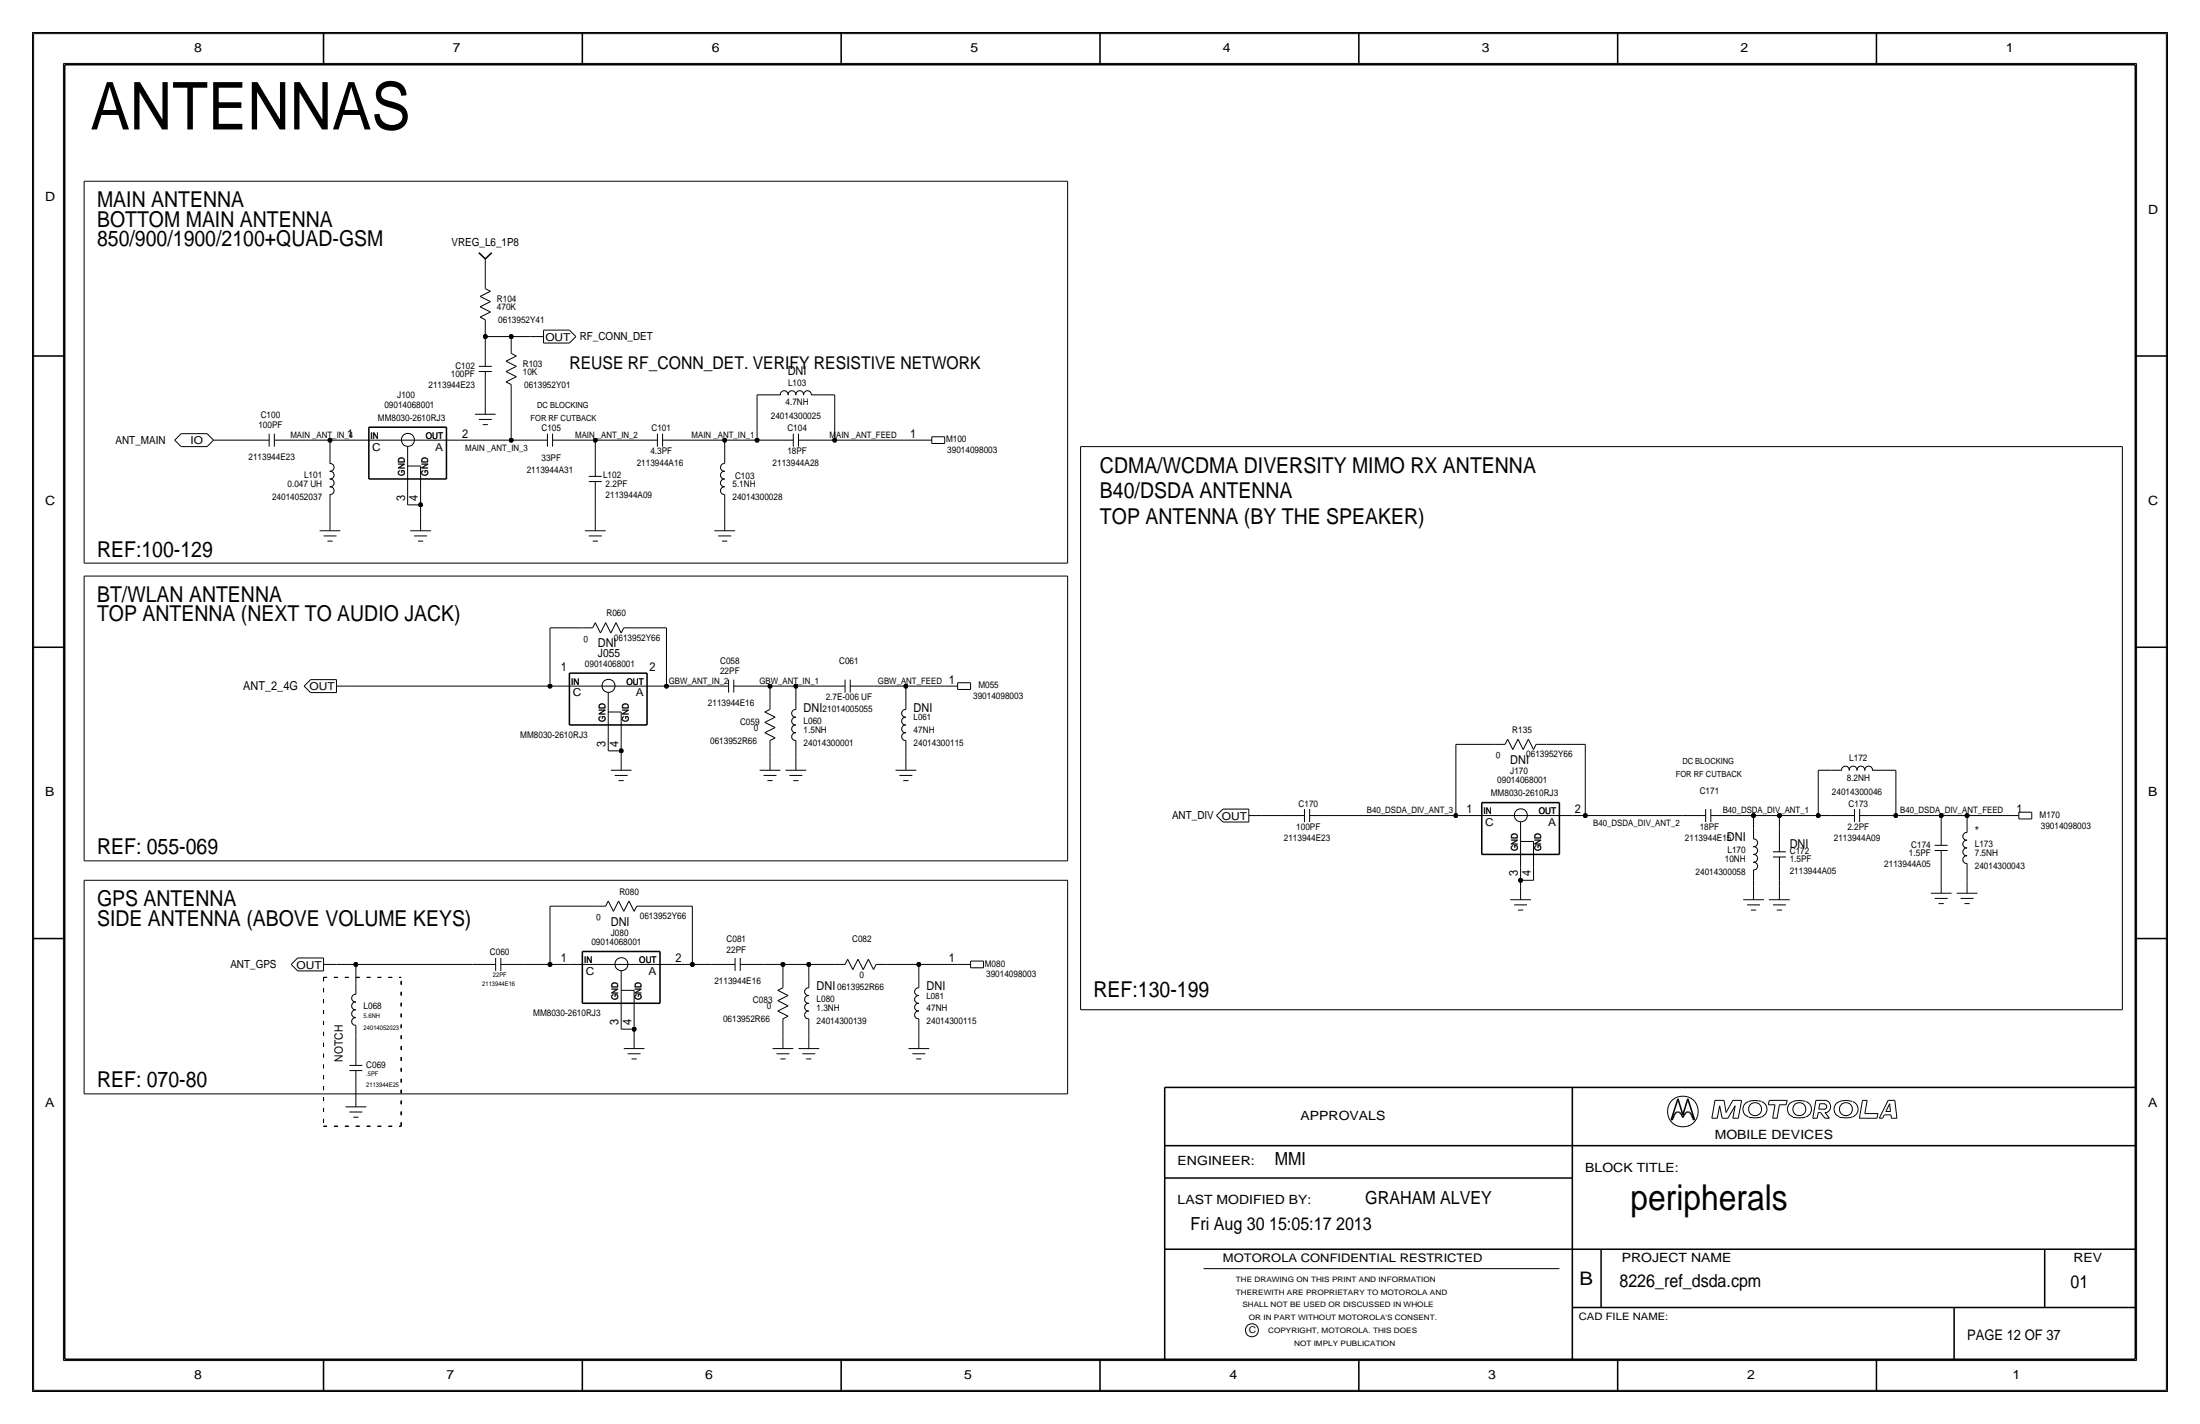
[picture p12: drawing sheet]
<svg xmlns="http://www.w3.org/2000/svg" width="432mm" height="279mm" viewBox="0 0 432 279" stroke-linecap="round" stroke-linejoin="round" font-family="sans-serif">
<g fill="none" stroke="#000" stroke-width=".3">
<path d="M6.3 6.3v266.7zM6.4 6.3h419zM12.7 12.7h406.4zM12.7 12.7v254zM63.5 6.3v6.4zM114.3 6.3v6.4zM165.1 6.3v6.4zM215.9 6.3v6.4zM266.7 6.3v6.4zM317.5 6.3v6.4zM368.3 6.3v6.4zM419.1 12.7v254z"/>
<path d="M425.4 6.3v266.7zM94 49.6l1.2 1.2zM95.3 50.8l1.2-1.2zM6.3 69.8h6.4zM419.1 69.8h6.3zM72.4 83.8h15.2zM72.4 94h15.2zM72.4 83.8v10.2zM87.6 83.8v10.2zM6.3 127h6.4zM111.8 132.1v10.1zM111.8 132.1h15.2z"/>
<path d="M127 132.1v10.1zM419.1 127h6.3zM111.8 142.2h15.2zM290.8 157.5h15.3zM290.8 157.5v10.1zM306.1 157.5v10.1zM290.8 167.6h15.3zM6.3 184.1h6.4zM114.3 186.7v10.1zM114.3 186.7h15.2zM114.3 196.8h15.2zM129.5 186.7v10.1z"/>
<path d="M419.1 184.1h6.3zM228.6 213.4v53.3zM228.6 213.4h190.5zM308.6 213.4v53.3zM328 219.7h.2zM328.4 219.4l-.2 .3zM328.6 218.8l-.2 .6zM328.8 218.5l-.2 .3zM329 218.3l.2-.1zM329 218.3l-.2 .2zM329.2 218.2h.2zM329.3 215.6l-1.3 4.1z"/>
<path d="M329.3 215.6l1 3.1zM329.4 218.2l.2 .1zM329.6 218.3l.3 .2zM329.9 218.5l.2 .3zM330.1 218.8l.2 .5zM330.5 218.8l-.2 .5zM330.8 218.5l-.3 .3zM331 218.3l-.2 .2zM331 218.3l.2-.1zM331.2 218.2h.2zM331.3 215.6l1.3 4.1zM331.3 215.6l-1 3.1z"/>
<path d="M331.4 218.2l.2 .1zM331.6 218.3l.2 .2zM331.8 218.5l.2 .3zM332 218.8l.3 .6zM332.3 219.4l.1 .3zM332.4 219.7h.2zM228.6 231.1h80zM228.6 224.8h190.5zM228.6 245.1h190.5zM308.6 256.5h110.5zM314.2 245.1v11.4zM383.5 256.5v10.2z"/>
<path d="M401.3 245.1v11.4zM6.4 273h419zM12.7 266.7h406.4zM63.5 266.7v6.3zM114.3 266.7v6.3zM165.1 266.7v6.3zM215.9 266.7v6.3zM266.7 266.7v6.3zM317.5 266.7v6.3zM368.3 266.7v6.3z"/>
</g>
<g fill="none" stroke="#000" stroke-width=".2">
<path d="M6.6 6.6h418.6zM6.6 6.6v266.2zM12.4 12.4v254.6zM12.4 12.4h407zM419.4 12.4v254.6zM425.2 6.6v266.2zM16.5 35.6h193zM16.5 35.6v74.9zM209.5 35.6v74.9zM94.2 58.2l2.1-1zM94.2 58.2l2.1 1zM95.2 53.3v1.3z"/>
<path d="M95.2 50.8v2.5zM95.2 54.6v2zM95.3 56.6l1 .6zM94 71.9h2.5zM94 72.9h2.5zM94.2 60.2l2.1-1zM94.2 60.2l2.1 1zM94.2 62.2l1 .5zM94.2 62.2l2.1-1zM95.2 66h5.1zM95.2 66v1.3zM95.2 64.8v1.2z"/>
<path d="M95.2 77.5v1.2zM95.2 62.7v2.1zM95.2 72.9v4.6zM95.2 67.3v4.6zM95.2 78.7v2.6zM99.3 72.9l2-1zM99.3 72.9l2 1zM99.3 70.9l2-1zM99.3 74.9l1 .5zM99.3 70.9l2 1zM99.3 74.9l2-1zM100.3 77.5v8.9z"/>
<path d="M100.3 66v1.3zM100.3 67.3v2zM100.3 75.4v2.1zM100.3 69.3l1 .5zM100.3 66h3.8zM104.1 66h2.6zM106.7 64.8h5.1zM106.7 67.3h5.1zM106.7 64.8v2.5zM111.8 64.8l1.2 1.2zM113 66l-1.2 1.3zM148.6 77.5h2.5z"/>
<path d="M148.6 77.5v8.9zM151.1 77.5h2.1zM153.2 77.5a.75 .75 0 0 1 .7-.8 .75 .75 0 0 1 .7 .8M154.7 77.5a.75 .75 0 0 1 .7-.8 .75 .75 0 0 1 .8 .8M156.2 77.5a.75 .75 0 0 1 .7-.8 .75 .75 0 0 1 .8 .8M157.7 77.5a.75 .75 0 0 1 .8-.8 .75 .75 0 0 1 .7 .8M159.3 77.5h2zM161.3 77.5h2.5zM163.8 77.5v8.9zM34.3 86.4l1.3 1.2zM35.6 87.6h5zM35.6 85.1h5z"/>
<path d="M35.6 85.1l-1.3 1.3zM40.6 85.1l1.3 1.3zM41.9 86.4h1.3zM41.9 86.4l-1.3 1.2zM43.2 86.4h5.1zM48.3 86.4h4.5zM52.8 85.1v2.5zM53.8 85.1v2.5zM53.8 86.4h4.6zM58.4 86.4h6.4zM64.7 91a.75 .75 0 0 1 .9 .7 .75 .75 0 0 1-.9 .8M64.7 94a.75 .75 0 0 1 .9 .8 .75 .75 0 0 1-.9 .7"/>
<path d="M64.7 95.6a.75 .75 0 0 1 .9 .7 .75 .75 0 0 1-.9 .7M64.7 92.5a.75 .75 0 0 1 .9 .7 .75 .75 0 0 1-.9 .8M64.8 86.4h5zM64.8 86.4v2.5zM64.8 99.1v2.5zM64.8 97v2.1zM64.8 88.9v2zM69.8 86.4h20.4zM80 99.1h2.6zM80 96.5v2.6zM80 87.6v8.9zM80 91.4h2.6z"/>
<path d="M82.5 96.5v2.6zM82.5 99.1v2.5zM82.5 91.4v5.1zM90.2 86.4h10.1zM93.2 81.3h4.1zM94 82.3h2.5zM94.7 83.3h1.1zM100.3 86.4h2.6zM102.9 86.4h4.5zM107.4 85.1v2.5zM108.5 86.4h4.5zM108.5 85.1v2.5z"/>
<path d="M113 86.4h3.8zM115.6 93.5h2.5zM115.6 94.5h2.5zM116.8 86.4h7.7zM116.8 86.4v2.5zM116.8 99.1v2.5zM116.8 94.5v4.6zM116.8 88.9v4.6zM124.5 86.4h4.5zM129 85.1v2.5zM130 86.4h4.6zM130 85.1v2.5z"/>
<path d="M134.6 86.4h7.6zM142.2 86.4h6.4zM142.2 86.4v2.5zM142.2 99.1v2.5zM142.2 97v2.1zM142.2 88.9v2zM142.2 91a.74 .74 0 0 0-.8 .7 .74 .74 0 0 0 .8 .8M142.2 94a.74 .74 0 0 0-.8 .8 .74 .74 0 0 0 .8 .7M142.2 95.6a.74 .74 0 0 0-.8 .7 .74 .74 0 0 0 .8 .7M142.2 92.5a.74 .74 0 0 0-.8 .7 .74 .74 0 0 0 .8 .8M148.6 86.4h2.5zM151.1 86.4h4.6z"/>
<path d="M155.7 85.1v2.5zM156.7 86.4h4.6zM156.7 85.1v2.5zM161.3 86.4h2.5zM163.8 86.4h16.5zM180.3 86.4h2.6zM182.9 87h2.5zM182.9 85.7v1.3zM182.9 85.7h2.5zM185.4 85.7v1.3zM212.1 87.6v110.5zM212.1 87.6h204.5z"/>
<path d="M416.6 87.6v110.5zM16.5 110.5h193zM16.5 113h193.1zM16.5 113v55.9zM62.7 104.1h4.1zM63.5 105.2h2.5zM64.3 106.2h1zM64.8 101.6v2.5zM80.5 104.1h4.1zM81.3 105.2h2.5zM82 106.2h1.1zM82.5 101.6v2.5z"/>
<path d="M114.8 104.1h4.1zM115.6 105.2h2.5zM116.3 106.2h1zM116.8 101.6v2.5zM140.2 104.1h4.1zM141 105.2h2.5zM141.7 106.2h1zM142.2 101.6v2.5zM209.5 113v55.9zM59.7 134.6l1.3 1.3zM61 133.3h5zM61 135.9h5z"/>
<path d="M61 133.3l-1.3 1.3zM66 134.6h2.6zM66 133.4v2.5zM68.6 134.6h39.3zM107.9 123.2v11.4zM107.9 123.2h6.4zM107.9 134.6h1.3zM109.2 134.6h20.3zM114.3 123.2h2zM116.8 122.2l1.1 2zM116.8 122.2l-.5 1zM118.9 122.2l-1 2z"/>
<path d="M118.9 122.2l1 2zM119.4 135.9v8.9zM119.4 139.7h2.5zM120.9 122.2l-1 2zM120.9 122.2l1 2zM121.9 139.7v5.1zM122.4 123.2l-.5 1zM122.4 123.2h2.1zM124.5 123.2h6.3zM129.5 134.6h1.3zM130.8 123.2v11.4zM130.8 134.6h7.6z"/>
<path d="M138.4 134.6h4.6zM143 133.4v2.5zM144 133.3v2.6zM144 134.6h4.6zM148.6 134.6h2.5zM150.1 139.7l1-.5zM150.1 139.7l2 1zM151.1 134.6h5.1zM151.1 134.6v2.6zM151.1 137.2v2zM156.2 134.6h5.1zM156.2 134.6v2.6z"/>
<path d="M156.2 137.2v2zM156.2 139.2a.74 .74 0 0 0-.8 .8 .74 .74 0 0 0 .8 .7M161.3 134.6h4.6zM165.9 133.3v2.6zM166.9 134.6h4.6zM166.9 133.4v2.5zM171.4 134.6h6.4zM177.8 134.6h7.6zM177.8 134.6v2.6zM177.8 137.2v2zM177.8 139.2a.74 .74 0 0 0-.8 .8 .74 .74 0 0 0 .8 .7M185.4 134.6h2.6z"/>
<path d="M188 134v1.3zM188 134h2.5zM188 135.3h2.5zM190.5 134v1.3zM119.4 147.3h2.5zM119.4 144.8v2.5zM119.9 151.1h4.1zM120.7 152.1h2.5zM121.4 153.2h1zM121.9 144.8v2.5zM121.9 147.3v1.3zM121.9 148.6v2.5z"/>
<path d="M149.1 151.1h4.1zM149.9 152.1h2.5zM150.1 141.7l2-1zM150.1 143.8l2 1zM150.1 141.7l2 1zM150.1 143.8l2-1.1zM150.6 153.2h1zM151.1 147.3v1.3zM151.1 148.6v2.5zM151.1 145.3v2zM151.1 145.3l1-.5zM154.2 151.1h4z"/>
<path d="M154.9 152.1h2.6zM155.7 153.2h1zM156.2 147.3v1.3zM156.2 148.6v2.5zM156.2 145.3v2zM156.2 142.3a.74 .74 0 0 0-.8 .7 .74 .74 0 0 0 .8 .8M156.2 143.8a.74 .74 0 0 0-.8 .8 .74 .74 0 0 0 .8 .7M156.2 140.8a.74 .74 0 0 0-.8 .7 .74 .74 0 0 0 .8 .7M175.8 151.1h4zM176.5 152.1h2.6zM177.3 153.2h1zM177.8 147.3v1.3z"/>
<path d="M177.8 145.3v2zM177.8 148.6v2.5zM177.8 142.3a.74 .74 0 0 0-.8 .7 .74 .74 0 0 0 .8 .8M177.8 143.8a.74 .74 0 0 0-.8 .8 .74 .74 0 0 0 .8 .7M177.8 140.8a.74 .74 0 0 0-.8 .7 .74 .74 0 0 0 .8 .7M240 158.8h5.1zM240 158.8l-1.2 1.2zM245.1 158.8v2.5zM256 158.8v2.5zM257 158.8v2.5zM285.8 146.1v13.9zM285.8 146h7.6z"/>
<path d="M293.4 146h2zM295.9 145l-.5 1zM295.9 145l1 2.1zM297.9 145l-1 2.1zM297.9 145l1.1 2.1zM300 145l-1 2.1zM300 145l1 2.1zM301.5 146.1l-.5 1zM301.5 146h2zM303.5 146h7.7zM311.1 146v14zM334.8 158.8v2.5z"/>
<path d="M335.8 158.8v2.5zM356.9 151.1v8.9zM356.9 151.1h2.5zM359.4 151.1h2zM361.4 151.2a.75 .75 0 0 1 .8-.9 .75 .75 0 0 1 .7 .9M363 151.2a.75 .75 0 0 1 .7-.9 .75 .75 0 0 1 .7 .9M364 158.8v2.5zM364.5 151.2a.75 .75 0 0 1 .7-.9 .75 .75 0 0 1 .8 .9M365 158.8v2.5zM366 151.2a.75 .75 0 0 1 .8-.9 .75 .75 0 0 1 .7 .9M367.5 151.1h2.1zM369.6 151.1h2.5z"/>
<path d="M372.1 151.1v8.9zM396.2 159.4v1.3zM396.2 159.4h2.6zM398.8 159.4v1.3zM16.5 168.9h193.1zM16.5 172.7h193.1zM16.5 172.7v41.9zM107.9 177.8v11.4zM108 177.8h8.8zM116.8 177.8h2.1zM119.4 176.8l-.5 1zM119.4 176.8l1 2z"/>
<path d="M121.4 176.8l-1 2zM121.4 176.8l1 2zM123.4 176.8l-1 2zM123.4 176.8l1.1 2zM125 177.8l-.5 1zM125 177.8h2zM127 177.8h8.9zM135.9 177.8v11.4zM209.5 172.7v41.9zM238.8 160l1.2 1.3zM240 161.3h5.1zM245.1 160h2.5z"/>
<path d="M247.6 160h3.9zM251.5 160h4.5zM257 160h4.6zM261.6 160h24.1zM285.8 160h2.5zM288.3 160h20.3zM296.4 176.5h4.1zM297.2 177.5h2.5zM297.9 178.6h1.1zM298.4 170.2v2.5zM298.4 172.7v1.3zM298.4 161.3v8.9z"/>
<path d="M298.4 165.1h2.6zM298.4 174v2.5zM298.5 172.7h2.5zM301 170.2v2.5zM301 165.1v5.1zM308.6 160h2.5zM311.1 160h19.1zM330.2 160h4.6zM335.8 160h4.6zM340.4 160h3.8zM342.1 176.5h4.1zM342.9 177.5h2.5z"/>
<path d="M343.7 178.6h1zM344.1 164.6a.75 .75 0 0 1 .9 .8 .75 .75 0 0 1-.9 .7M344.1 167.7a.75 .75 0 0 1 .9 .7 .75 .75 0 0 1-.9 .8M344.1 169.2a.75 .75 0 0 1 .9 .8 .75 .75 0 0 1-.9 .7M344.1 166.2a.75 .75 0 0 1 .9 .7 .75 .75 0 0 1-.9 .7M344.2 160v2.6zM344.2 172.7v1.3zM344.2 174v2.5zM344.2 170.7v2zM344.2 162.6v2zM344.2 160h5zM347.2 176.5h4.1z"/>
<path d="M348 177.5h2.5zM348 167.1h2.5zM348 168.1h2.5zM348.7 178.6h1.1zM349.2 160h7.7zM349.2 160v2.6zM349.2 172.7v1.3zM349.2 174v2.5zM349.2 168.1v4.6zM349.2 162.6v4.5zM356.9 160h2.5zM359.4 160h4.6z"/>
<path d="M365 160h4.6zM369.6 160h2.5zM372.1 160h8.9zM379 175.3h4zM379.7 176.3h2.6zM379.7 166.9h2.6zM379.7 165.9h2.6zM380.5 177.3h1zM381 160v1.3zM381 171.5v1.2zM381 172.7v2.6zM381 166.9v4.5z"/>
<path d="M381 161.3v4.6zM381 160h5.1zM384 175.3h4.1zM384.8 176.3h2.5zM385.6 177.3h1zM386.1 160h7.6zM386.1 160v1.3zM386.1 171.5v1.2zM386.1 172.7v2.6zM386.1 169.4v2zM386.1 161.3v2zM386.1 163.4a.74 .74 0 0 0-.9 .7 .74 .74 0 0 0 .9 .7"/>
<path d="M386.1 166.4a.74 .74 0 0 0-.9 .8 .74 .74 0 0 0 .9 .7M386.1 167.9a.74 .74 0 0 0-.9 .8 .74 .74 0 0 0 .9 .7M386.1 164.9a.74 .74 0 0 0-.9 .7 .74 .74 0 0 0 .9 .8M393.7 160h2.5zM396.2 160.7h2.6zM57.1 189.2l1.3 1.3zM58.4 188h5.1zM58.4 190.5h5.1zM58.4 188l-1.2 1.2zM63.5 189.2h2.5zM63.5 188v2.5zM66 189.2h3.8z"/>
<path d="M69.8 189.2h22.9zM69.8 189.2v3.8zM69.8 193v2.1zM69.8 195.1a.74 .74 0 0 0-.8 .8 .74 .74 0 0 0 .8 .7M69.8 198.2a.74 .74 0 0 0-.8 .7 .74 .74 0 0 0 .8 .7M69.8 199.7a.74 .74 0 0 0-.8 .7 .74 .74 0 0 0 .8 .8M69.8 196.6a.74 .74 0 0 0-.8 .8 .74 .74 0 0 0 .8 .7M92.7 189.2h4.6zM97.3 188v2.5zM98.3 189.2h4.6zM98.3 188v2.5zM102.9 189.2h5.1z"/>
<path d="M107.9 189.2h3.9zM111.8 189.2h20.3zM121.9 199.4v2.5zM121.9 190.5v8.9zM121.9 194.3h2.6zM124.5 199.4v2.5zM124.5 194.3v5.1zM132.1 189.2h3.8zM135.9 189.2h3.8zM139.7 189.2h4.6zM144.3 188v2.5zM145.3 189.2h4.6z"/>
<path d="M145.3 188v2.5zM149.9 189.2h3.8zM152.7 196.3l2-1zM152.7 198.4l2 1zM152.7 194.3l1-.5zM152.7 196.3l2 1.1zM152.7 198.4l2-1zM152.7 194.3l2 1zM153.7 189.2h5.1zM153.7 189.2v2.6zM153.7 191.8v2zM153.7 199.9v2z"/>
<path d="M153.7 199.9l1-.5zM158.7 189.2h5.1zM158.7 189.2v2.6zM158.7 199.9v2zM158.7 191.8v2zM158.7 193.9a.74 .74 0 0 0-.8 .7 .74 .74 0 0 0 .8 .7M158.7 196.9a.74 .74 0 0 0-.8 .7 .74 .74 0 0 0 .8 .8M158.7 198.4a.74 .74 0 0 0-.8 .8 .74 .74 0 0 0 .8 .7M158.7 195.4a.74 .74 0 0 0-.8 .7 .74 .74 0 0 0 .8 .8M163.8 189.2h2.1zM166.4 188.2l-.5 1zM166.4 188.2l1 2z"/>
<path d="M168.4 188.2l-1 2zM168.4 188.2l1 2zM170.4 188.2l-1 2zM170.4 188.2l1 2zM172 189.2l-.6 1zM172 189.2h2zM174 189.2h6.3zM180.3 189.2h7.7zM180.3 189.2v2.6zM180.3 199.9v2zM180.3 191.8v2zM180.3 193.9a.74 .74 0 0 0-.8 .7 .74 .74 0 0 0 .8 .7"/>
<path d="M180.3 196.9a.74 .74 0 0 0-.8 .7 .74 .74 0 0 0 .8 .8M180.3 198.4a.74 .74 0 0 0-.8 .8 .74 .74 0 0 0 .8 .7M180.3 195.4a.74 .74 0 0 0-.8 .7 .74 .74 0 0 0 .8 .8M188 189.2h2.5zM190.5 188.6v1.3zM190.5 188.6h2.5zM190.5 189.9h2.5zM193 188.6v1.3zM212.1 198.1h204.5zM16.5 214.6h53.3zM67.8 217.2h4.1zM68.6 210.1h2.5z"/>
<path d="M68.6 209h2.5zM68.6 218.2h2.5zM69.3 219.2h1.1zM69.8 203.2v1.3zM69.8 214.6h139.7zM69.8 201.2v2zM69.8 210.1v4.5zM69.8 204.5v4.5zM69.8 214.6v2.6zM121.9 201.9h2.6zM122.4 205.7h4.1zM123.2 206.8h2.5z"/>
<path d="M124 207.8h1zM124.5 201.9v1.3zM124.5 203.2v2.5zM151.6 205.7h4.1zM152.4 206.8h2.5zM153.2 207.8h1zM153.7 201.9v1.3zM153.7 203.2v2.5zM156.7 205.7h4.1zM157.5 206.8h2.5zM158.2 207.8h1.1zM158.7 201.9v1.3z"/>
<path d="M158.7 203.2v2.5zM178.3 205.7h4.1zM179.1 206.8h2.5zM179.8 207.8h1zM180.3 201.9v1.3zM180.3 203.2v2.5zM336 219.4h1.1zM336.6 215.9h1.8zM336.6 215.9l-.6 3.5zM337.5 217l-.4 2.4zM337.5 217l.5 2.4zM338 219.4h1.1z"/>
<path d="M338.4 215.9l.4 2.4zM340.1 219.4h1.1zM340.1 215.9h1.7zM340.1 215.9l-1.3 2.4zM340.6 217l-1.5 2.4zM340.6 217l-.5 2.4zM341.8 215.9l-.6 3.5zM343.1 216.2a1.6 1.6 0 0 0-1 1.5 1.6 1.6 0 0 0 1.1 1.5M345.7 216.1h-.2a4 4 0 0 0-2.3 .1M345.7 216.2a1.59 1.59 0 0 1 1.1 1.5 1.59 1.59 0 0 1-1.1 1.5l-1.4 .1-1.1-.1M347.1 216.8h1.3zM347.3 215.9l-.2 .9z"/>
<path d="M347.3 215.9h3.5zM347.9 219.4h.9zM348.4 216.8l-.5 2.6zM349.2 216.8l-.4 2.6zM349.2 216.8h1.4zM350.8 215.9l-.2 .9zM354.4 216.1a3.1 3.1 0 0 0-3.3 .7 1.62 1.62 0 0 0 .8 2.4M354.4 219.2l-1.4 .1-1.1-.1M354.5 216.2a1.59 1.59 0 0 1 1 1.5 1.59 1.59 0 0 1-1 1.5M355.8 219.4h.9zM356.4 215.9l-.6 3.5zM356.4 215.9h2.2z"/>
<path d="M356.9 218.3l-.2 1.1zM356.9 218.3h.4zM357 217.6h1.2zM357.2 216.6l-.2 1zM357.2 216.6h1zM357.3 218.3l.9 1.1zM358.1 216.7a.5 .5 0 0 1 .4 .4 .5 .5 0 0 1-.4 .5M358.2 219.4h.9zM358.2 218.3l.9 1.1zM358.2 218.3h.4zM358.5 216a1.24 1.24 0 0 1 .8 1.1 1.24 1.24 0 0 1-.8 1.2M363.5 216.1a3.1 3.1 0 0 0-3.3 .7 1.62 1.62 0 0 0 .8 2.4"/>
<path d="M363.6 219.2l-1.4 .1-1.2-.1M363.6 216.2a1.59 1.59 0 0 1 1.1 1.5 1.59 1.59 0 0 1-1.1 1.5M364.9 219.4h3.5zM365.6 215.9h.9zM365.6 215.9l-.7 3.5zM366 218.5h2.6zM366.5 215.9l-.5 2.6zM368.6 218.5l-.2 .9zM368.9 219.4h.6zM369.8 218.7h1.3zM369.8 218.7l-.3 .7zM370.1 218.1h.9z"/>
<path d="M370.6 215.9l-1.7 3.5zM370.6 215.9h1.3zM370.9 216.6l-.8 1.5zM370.9 216.6l.1 1.5zM371.1 218.7l.1 .7zM371.2 219.4h1.1zM371.9 215.9l.4 3.5zM236.2 248.9h69.9zM6.6 272.8h418.6zM12.4 267h407z"/>
<circle cx="80.1" cy="86.3" r="1.28"/>
<circle cx="119.4" cy="134.6" r="1.28"/>
<circle cx="298.5" cy="160" r="1.28"/>
<circle cx="122" cy="189.2" r="1.28"/>
<circle cx="330.3" cy="218.1" r="3"/>
<circle cx="344.5" cy="217.6" r="1.28"/>
<circle cx="353.2" cy="217.6" r="1.28"/>
<circle cx="362.3" cy="217.6" r="1.28"/>
<circle cx="245.7" cy="261" r="1.28"/>
</g>
<path d="M63.5 191.8v29.2zM63.5 191.8h15.2zM78.7 191.8v29.2zM63.5 221h15.2z" fill="none" stroke="#000" stroke-width=".2" stroke-dasharray=".7 1.4" stroke-linecap="butt"/>
<g fill="#000" stroke="#000" stroke-width=".2">
<circle cx="95.2" cy="66" r=".41"/>
<circle cx="100.3" cy="66" r=".41"/>
<circle cx="64.8" cy="86.4" r=".41"/>
<circle cx="82.5" cy="99.1" r=".41"/>
<circle cx="100.3" cy="86.4" r=".41"/>
<circle cx="116.8" cy="86.4" r=".41"/>
<circle cx="142.2" cy="86.4" r=".41"/>
<circle cx="148.6" cy="86.4" r=".41"/>
<circle cx="163.8" cy="86.4" r=".41"/>
<circle cx="107.9" cy="134.6" r=".41"/>
<circle cx="130.8" cy="134.6" r=".41"/>
<circle cx="151.1" cy="134.6" r=".41"/>
<circle cx="156.2" cy="134.6" r=".41"/>
<circle cx="177.8" cy="134.6" r=".41"/>
<circle cx="121.9" cy="147.3" r=".41"/>
<circle cx="285.7" cy="160" r=".41"/>
<circle cx="298.4" cy="172.7" r=".41"/>
<circle cx="311.1" cy="160" r=".41"/>
<circle cx="344.2" cy="160" r=".41"/>
<circle cx="349.2" cy="160" r=".41"/>
<circle cx="356.9" cy="160" r=".41"/>
<circle cx="372.1" cy="160" r=".41"/>
<circle cx="381" cy="160" r=".41"/>
<circle cx="386.1" cy="160" r=".41"/>
<circle cx="69.8" cy="189.2" r=".41"/>
<circle cx="107.9" cy="189.2" r=".41"/>
<circle cx="135.9" cy="189.2" r=".41"/>
<circle cx="153.7" cy="189.2" r=".41"/>
<circle cx="158.7" cy="189.2" r=".41"/>
<circle cx="180.3" cy="189.2" r=".41"/>
<circle cx="124.5" cy="201.9" r=".41"/>
</g>
<text font-size="12.9" x="17.8" y="25.4">ANTENNAS</text>
<text font-size="7" x="320" y="237.5">peripherals</text>
<g font-size="4.3">
<text x="19" y="40.6">MAIN ANTENNA</text>
<text x="19" y="44.4">BOTTOM MAIN ANTENNA</text>
<text x="19" y="48.3">850/900/1900/2100+QUAD-GSM</text>
<text x="215.9" y="92.7">CDMA/WCDMA DIVERSITY MIMO RX ANTENNA</text>
<text x="215.9" y="97.8">B40/DSDA ANTENNA</text>
<text x="215.9" y="102.9">TOP ANTENNA (BY THE SPEAKER)</text>
<text x="19" y="109.2">REF:100-129</text>
<text x="19" y="118.1">BT/WLAN ANTENNA</text>
<text x="19" y="121.9">TOP ANTENNA (NEXT TO AUDIO JACK)</text>
<text x="19" y="167.6">REF: 055-069</text>
<text x="19" y="177.8">GPS ANTENNA</text>
<text x="19" y="181.6">SIDE ANTENNA (ABOVE VOLUME KEYS)</text>
<text x="214.6" y="195.6">REF:130-199</text>
<text x="19" y="213.4">REF: 070-80</text>
</g>
<text font-size="3.7" x="310" y="252.1">B</text>
<g font-size="3.5">
<text x="111.8" y="72.4">REUSE RF_CONN_DET. VERIFY RESISTIVE NETWORK</text>
<text x="250.2" y="228.6">MMI</text>
<text x="268" y="236.2">GRAHAM ALVEY</text>
<text x="233.7" y="241.3">Fri Aug 30 15:05:17 2013</text>
<text x="317.9" y="252.6">8226_ref_dsda.cpm</text>
<text x="406.4" y="252.7">01</text>
</g>
<text font-size="2.9" x="386.1" y="262.9">PAGE 12 OF 37</text>
<g font-size="2.5">
<text x="38.1" y="10.2">8</text>
<text x="88.9" y="10.2">7</text>
<text x="139.7" y="10.2">6</text>
<text x="190.5" y="10.2">5</text>
<text x="240" y="10.2">4</text>
<text x="290.8" y="10.2">3</text>
<text x="341.6" y="10.2">2</text>
<text x="393.7" y="10.2">1</text>
<text x="8.9" y="39.4">D</text>
<text x="421.6" y="41.9">D</text>
<text x="8.9" y="99.1">C</text>
<text x="421.6" y="99.1">C</text>
<text x="8.9" y="156.2">B</text>
<text x="421.6" y="156.2">B</text>
<text x="8.9" y="217.2">A</text>
<text x="255.3" y="219.7">APPROVALS</text>
<text x="421.6" y="217.2">A</text>
<text x="336.5" y="223.5">MOBILE DEVICES</text>
<text x="231.1" y="228.6">ENGINEER:</text>
<text x="311.1" y="229.9">BLOCK TITLE:</text>
<text x="231.1" y="236.2">LAST MODIFIED BY:</text>
<text x="318.3" y="247.5">PROJECT NAME</text>
<text x="407" y="247.6">REV</text>
<text x="38.1" y="270.5">8</text>
<text x="87.6" y="270.5">7</text>
<text x="138.4" y="270.5">6</text>
<text x="189.2" y="270.5">5</text>
<text x="241.3" y="270.5">4</text>
<text x="292.1" y="270.5">3</text>
<text x="342.9" y="270.5">2</text>
<text x="395" y="270.5">1</text>
</g>
<g font-size="2.4">
<text x="154.6" y="73.7">DNI</text>
<text x="68.1" y="85.9">1</text>
<text x="90.7" y="85.9">2</text>
<text x="178.6" y="85.9">1</text>
<text x="79.5" y="98.2" transform="rotate(-90 79.5 98.2)">3</text>
<text x="82" y="98.2" transform="rotate(-90 82 98.2)">4</text>
<text x="110.1" y="131.6">1</text>
<text x="117.3" y="127">DNI</text>
<text x="127.5" y="131.6">2</text>
<text x="47.8" y="135.4">ANT_2_4G</text>
<text x="186.3" y="134.1">1</text>
<text x="157.7" y="139.7">DNI</text>
<text x="179.3" y="139.7">DNI</text>
<text x="118.9" y="146.5" transform="rotate(-90 118.9 146.5)">3</text>
<text x="121.4" y="146.5" transform="rotate(-90 121.4 146.5)">4</text>
<text x="296.4" y="149.9">DNI</text>
<text x="287.9" y="159.5">1</text>
<text x="309.1" y="159.5">2</text>
<text x="395.8" y="159.5">1</text>
<text x="339" y="165.1">DNI</text>
<text x="351.3" y="166.4">DNI</text>
<text x="387.6" y="163.8">*</text>
<text x="297.9" y="171.9" transform="rotate(-90 297.9 171.9)">3</text>
<text x="300.5" y="171.9" transform="rotate(-90 300.5 171.9)">4</text>
<text x="119.9" y="181.6">DNI</text>
<text x="110.1" y="188.7">1</text>
<text x="132.6" y="188.7">2</text>
<text x="186.3" y="188.7">1</text>
<text x="160.3" y="194.3">DNI</text>
<text x="181.9" y="194.3">DNI</text>
<text x="121.4" y="201.1" transform="rotate(-90 121.4 201.1)">3</text>
<text x="124" y="201.1" transform="rotate(-90 124 201.1)">4</text>
</g>
<g font-size="2.3">
<text x="117.3" y="129">J055</text>
<text x="67.3" y="208.3" transform="rotate(-90 67.3 208.3)">NOTCH</text>
<text x="240" y="247.6">MOTOROLA CONFIDENTIAL RESTRICTED</text>
</g>
<g font-size="2.2">
<text x="88.6" y="48.3">VREG_L6_1P8</text>
<text x="113.8" y="66.8">RF_CONN_DET</text>
<text x="22.7" y="87.1">ANT_MAIN</text>
<text x="230" y="160.8">ANT_DIV</text>
<text x="45.2" y="190">ANT_GPS</text>
</g>
<g font-size="2.1">
<text x="107" y="66.9">OUT</text>
<text x="37.4" y="87.1">IO</text>
<text x="73" y="88.4">C</text>
<text x="85.4" y="88.4">A</text>
<text x="60.7" y="135.4">OUT</text>
<text x="112.4" y="136.7">C</text>
<text x="124.8" y="136.7">A</text>
<text x="239.8" y="160.8">OUT</text>
<text x="291.5" y="162.1">C</text>
<text x="303.8" y="162.1">A</text>
<text x="58.2" y="190">OUT</text>
<text x="115" y="191.3">C</text>
<text x="127.3" y="191.3">A</text>
</g>
<text font-size="2" x="309.9" y="259.1">CAD FILE NAME:</text>
<g font-size="1.8">
<text x="97.5" y="59.3">R104</text>
<text x="97.5" y="60.8">470K</text>
<text x="97.8" y="63.3">0613952Y41</text>
<text x="84.1" y="76.2">2113944E23</text>
<text x="88.5" y="73.9">100PF</text>
<text x="89.4" y="72.4">C102</text>
<text x="102.6" y="73.5">10K</text>
<text x="102.6" y="72">R103</text>
<text x="102.9" y="76">0613952Y01</text>
<text x="154.7" y="75.7">L103</text>
<text x="51.2" y="82">C100</text>
<text x="74.2" y="82.5">MM8030-2610RJ3</text>
<text x="75.4" y="80">09014068001</text>
<text x="78" y="78.2">J100</text>
<text x="151.3" y="82.3">24014300025</text>
<text x="154.2" y="79.5">4.7NH</text>
<text x="50.7" y="84.1">100PF</text>
<text x="72.7" y="86.1">IN</text>
<text x="83.6" y="86.1">OUT</text>
<text x="106.3" y="84.6">C105</text>
<text x="127.6" y="89.2">4.3PF</text>
<text x="127.9" y="84.6">C101</text>
<text x="154.5" y="89.2">18PF</text>
<text x="154.5" y="84.6">C104</text>
<text x="185.7" y="86.8">M100</text>
<text x="185.9" y="88.9">39014098003</text>
<text x="48.8" y="90.2">2113944E23</text>
<text x="56.4" y="95.5">0.047 UH</text>
<text x="59.7" y="93.8">L101</text>
<text x="79.5" y="93.3" transform="rotate(-90 79.5 93.3)">GND</text>
<text x="84" y="93.3" transform="rotate(-90 84 93.3)">GND</text>
<text x="103.4" y="92.7">2113944A31</text>
<text x="106.3" y="90.4">33PF</text>
<text x="118.4" y="93.8">L102</text>
<text x="118.9" y="95.5">2.2PF</text>
<text x="125" y="91.4">2113944A16</text>
<text x="143.8" y="95.5">5.1NH</text>
<text x="144.3" y="94">C103</text>
<text x="151.6" y="91.4">2113944A28</text>
<text x="53.4" y="98">24014052037</text>
<text x="118.9" y="97.8">2113944A09</text>
<text x="143.8" y="98">24014300028</text>
<text x="115.4" y="124.7" transform="rotate(-180 115.4 124.7)">0</text>
<text x="119" y="120.9">R060</text>
<text x="120.5" y="125.7">0613952Y66</text>
<text x="114.8" y="130.8">09014068001</text>
<text x="141.3" y="130.3">C058</text>
<text x="164.7" y="130.3">C061</text>
<text x="112.1" y="134.3">IN</text>
<text x="122.9" y="134.4">OUT</text>
<text x="141.3" y="132.3">22PF</text>
<text x="162.1" y="137.4">2.7E-006 UF</text>
<text x="191" y="137.2">39014098003</text>
<text x="192" y="135">M055</text>
<text x="118.8" y="141.6" transform="rotate(-90 118.8 141.6)">GND</text>
<text x="123.4" y="141.6" transform="rotate(-90 123.4 141.6)">GND</text>
<text x="138.9" y="138.4">2113944E16</text>
<text x="145.3" y="142.2">C059</text>
<text x="147.9" y="143.4">0</text>
<text x="157.7" y="142">L060</text>
<text x="157.7" y="143.8">1.5NH</text>
<text x="161.4" y="139.7">21014005055</text>
<text x="179.3" y="143.8">47NH</text>
<text x="296.8" y="143.8">R135</text>
<text x="102.1" y="144.8">MM8030-2610RJ3</text>
<text x="139.4" y="145.9">0613952R66</text>
<text x="157.7" y="146.3">24014300001</text>
<text x="179.3" y="146.3">24014300115</text>
<text x="294.5" y="147.6" transform="rotate(-180 294.5 147.6)">0</text>
<text x="299.6" y="148.6">0613952Y66</text>
<text x="363" y="149.4">L172</text>
<text x="293.9" y="153.7">09014068001</text>
<text x="296.4" y="151.8">J170</text>
<text x="333.6" y="155.7">C171</text>
<text x="359.6" y="156">24014300046</text>
<text x="362.5" y="153.2">8.2NH</text>
<text x="254.9" y="158.2">C170</text>
<text x="291.2" y="159.7">IN</text>
<text x="292.6" y="156.2">MM8030-2610RJ3</text>
<text x="302" y="159.8">OUT</text>
<text x="362.8" y="158.2">C173</text>
<text x="400.3" y="160.4">M170</text>
<text x="252" y="165.1">2113944E23</text>
<text x="254.4" y="162.8">100PF</text>
<text x="297.9" y="167" transform="rotate(-90 297.9 167)">GND</text>
<text x="302.5" y="167" transform="rotate(-90 302.5 167)">GND</text>
<text x="330.7" y="165.1">2113944E15</text>
<text x="333.6" y="162.8">18PF</text>
<text x="339.1" y="167.4">L170</text>
<text x="351.3" y="167.6">C172</text>
<text x="359.9" y="165.1">2113944A09</text>
<text x="362.6" y="162.8">2.2PF</text>
<text x="374.7" y="167.9">1.5PF</text>
<text x="375.1" y="166.4">C174</text>
<text x="387.6" y="166.2">L173</text>
<text x="387.6" y="167.9">7.5NH</text>
<text x="400.6" y="162.6">39014098003</text>
<text x="332.8" y="171.7">24014300058</text>
<text x="338.5" y="169.2">10NH</text>
<text x="351.3" y="171.5">2113944A05</text>
<text x="351.3" y="169.2">1.5PF</text>
<text x="369.8" y="170.2">2113944A05</text>
<text x="387.6" y="170.4">24014300043</text>
<text x="118" y="179.3" transform="rotate(-180 118 179.3)">0</text>
<text x="121.6" y="175.5">R080</text>
<text x="116.1" y="185.4">09014068001</text>
<text x="119.9" y="183.6">J080</text>
<text x="125.6" y="180.3">0613952Y66</text>
<text x="142.6" y="184.9">C081</text>
<text x="167.2" y="184.9">C082</text>
<text x="96.2" y="187.5">C060</text>
<text x="114.7" y="188.9">IN</text>
<text x="125.5" y="189">OUT</text>
<text x="142.6" y="186.9">22PF</text>
<text x="168.7" y="191.9">0</text>
<text x="193.3" y="189.6">M080</text>
<text x="193.5" y="191.8">39014098003</text>
<text x="71.4" y="197.9">L068</text>
<text x="121.4" y="196.2" transform="rotate(-90 121.4 196.2)">GND</text>
<text x="125.9" y="196.2" transform="rotate(-90 125.9 196.2)">GND</text>
<text x="140.2" y="193">2113944E16</text>
<text x="147.8" y="196.9">C083</text>
<text x="150.5" y="198">0</text>
<text x="160.3" y="196.6">L080</text>
<text x="164.3" y="194.3">0613952R66</text>
<text x="104.6" y="199.4">MM8030-2610RJ3</text>
<text x="141.9" y="200.5">0613952R66</text>
<text x="160.3" y="198.4">1.3NH</text>
<text x="160.3" y="200.9">24014300139</text>
<text x="181.9" y="200.9">24014300115</text>
<text x="181.9" y="198.4">47NH</text>
<text x="71.9" y="209.6">C069</text>
<text x="245.1" y="261.6">C</text>
</g>
<g font-size="1.7">
<text x="104.1" y="82.5">FOR RF CUTBACK</text>
<text x="105.4" y="80">DC BLOCKING</text>
<text x="57" y="85.9">MAIN _ANT_IN_4</text>
<text x="91.3" y="88.4">MAIN _ANT_IN_3</text>
<text x="112.9" y="85.9">MAIN _ANT_IN_2</text>
<text x="135.7" y="85.9">MAIN _ANT_IN_1</text>
<text x="162.8" y="85.9">MAIN _ANT_FEED</text>
<text x="131.3" y="134.1">GBW_ANT_IN_2</text>
<text x="149" y="134.1">GBW_ANT_IN_1</text>
<text x="172.3" y="134.1">GBW_ANT_FEED</text>
<text x="179.3" y="141.3">L061</text>
<text x="330.2" y="149.9">DC BLOCKING</text>
<text x="328.9" y="152.4">FOR RF CUTBACK</text>
<text x="268.3" y="159.5">B40_DSDA_DIV_ANT_3</text>
<text x="338.1" y="159.5">B40_DSDA_DIV_ANT_1</text>
<text x="373" y="159.5">B40_DSDA_DIV_ANT_FEED</text>
<text x="312.7" y="162.1">B40_DSDA_DIV_ANT_2</text>
<text x="181.9" y="195.9">L081</text>
</g>
<g font-size="1.5">
<text x="242.6" y="251.5">THE DRAWING ON THIS PRINT AND INFORMATION</text>
<text x="242.6" y="254">THEREWITH ARE PROPRIETARY TO MOTOROLA AND</text>
<text x="243.8" y="256.5">SHALL NOT BE USED OR DISCUSSED IN WHOLE</text>
<text x="245.1" y="259.1">OR IN PART WITHOUT MOTOROLA'S CONSENT.</text>
<text x="248.9" y="261.6">COPYRIGHT, MOTOROLA. THIS DOES</text>
<text x="254" y="264.2">NOT IMPLY PUBLICATION</text>
</g>
<g font-size="1.3">
<text x="96.7" y="191.7">22PF</text>
<text x="94.7" y="193.5">2113944E16</text>
<text x="71.4" y="202.2">24014052023</text>
<text x="71.4" y="199.6">5.6NH</text>
<text x="71.9" y="211.1">.5PF</text>
<text x="71.9" y="213.4">2113944E25</text>
</g>
</svg>
